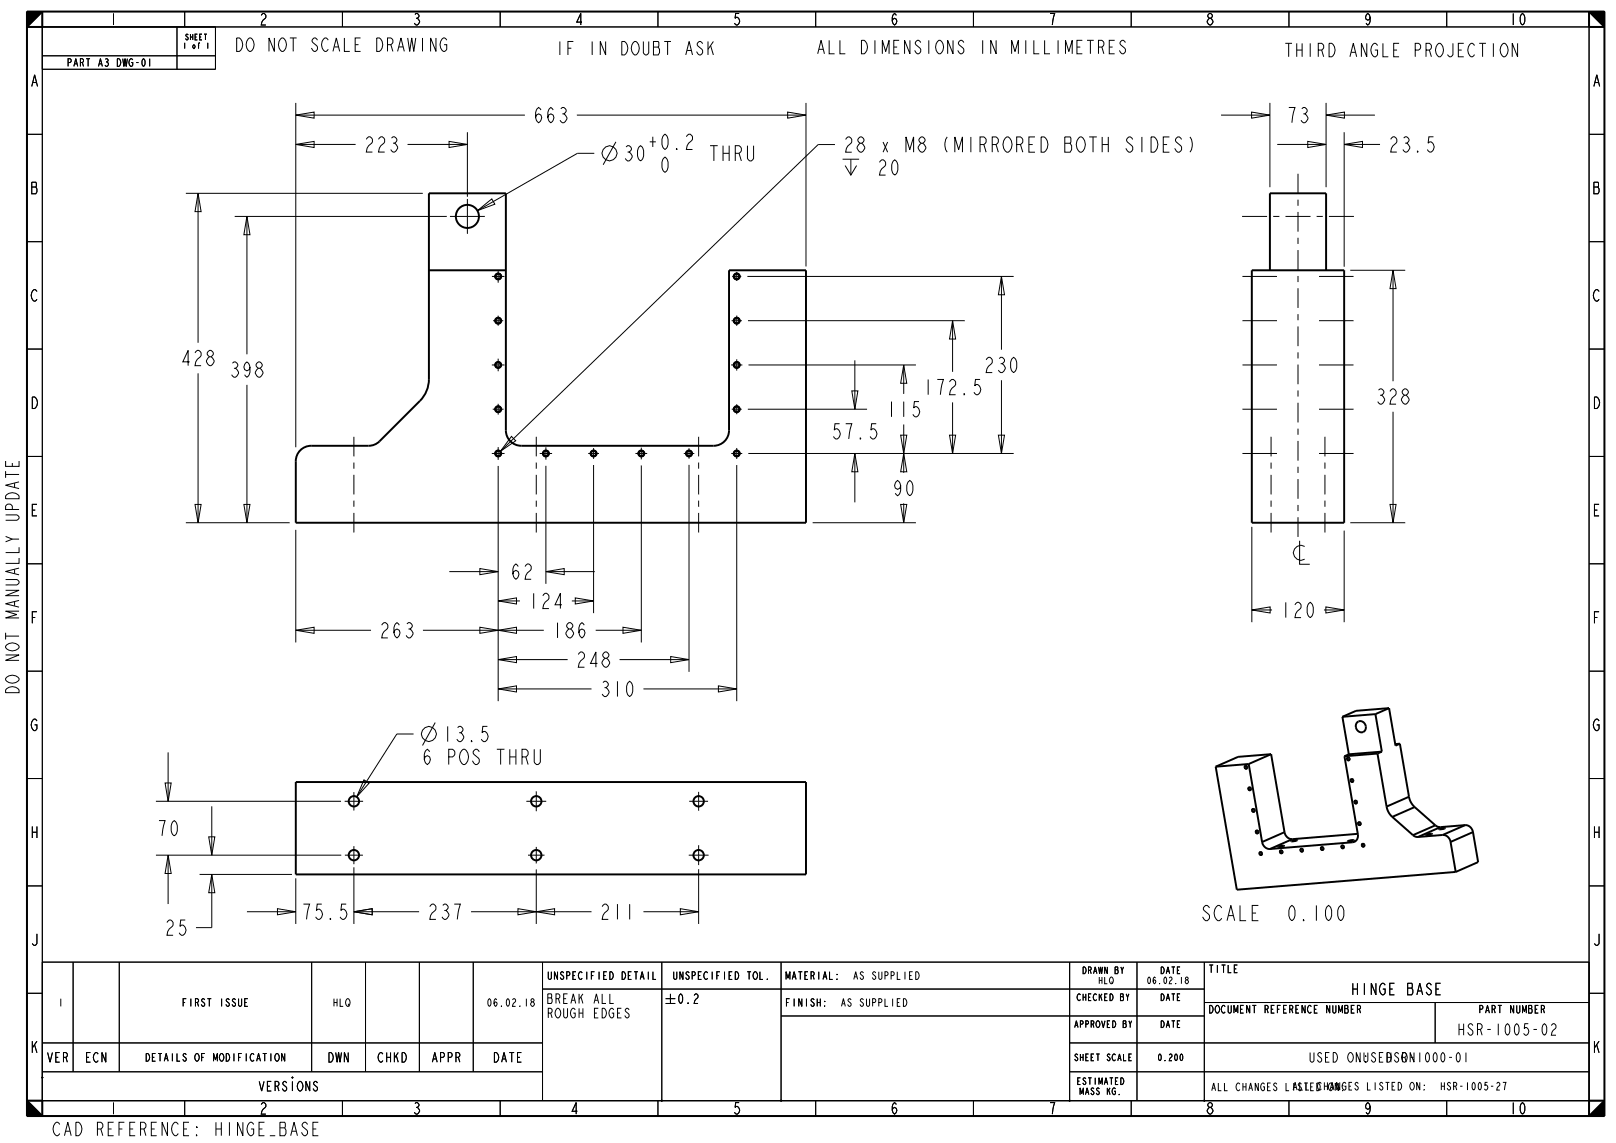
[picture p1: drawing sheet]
<svg xmlns="http://www.w3.org/2000/svg" width="420mm" height="297mm" viewBox="0 0 420 297" stroke-linecap="round" stroke-linejoin="round" font-family="sans-serif">
<path d="M7 3h4l-4 4zM413 3h4v4zM7 286l4 4h-4zM413 290l4-4v4z" fill="#000"/>
<g fill="none" stroke="#000" stroke-width=".26">
<path d="M7 3h4l-4 4zM7 7h410v279h-410zM11 3h402v287h-402zM11 14.5h45M46 7v11M48 3v4M56 7v11h-45M89 3v4M130 3v4M171 3v4M212 3v4M253 3v4"/>
<path d="M294 3v4M335 3v4M376 3v4M413 3h4v4zM7 34.9h4M76.9 29.9l4.7-.8v1.6zM76.9 37.5l4.7-.8v1.6zM76.9 26.7v89.5M76.9 37.5h15.5M76.9 29.9h59.5M105.9 37.5h15.6M116.7 36.7l4.8 .8-4.8 .8z"/>
<path d="M121.5 34.4v16.7M149.9 29.9h59.6M154.4 39.8h-4.3l-26 14.9M160.1 36.9l-3.3 5.9M204.7 29.1l4.8 .8-4.8 .8zM209.5 26.7v42.5M217 37.6h-4.4l-82.5 79.7M309.3 35.6a3.5 3.5 0 0 1 0 3.9M317.4 29.9h12.7M325.3 29.1l4.8 .8-4.8 .8zM330.1 26.7v21.9M332 37.5h12.7"/>
<path d="M339.9 36.7l4.8 .8-4.8 .8zM344.7 29.9l4.7-.8v1.6zM344.7 29.9h12.7M344.7 26.7v21.9M349.4 37.5l4.7-.8v1.6zM349.4 37.5h9.3M349.4 34.4v34.9M413 34.9h4M48.3 50.2h61.6M51.5 50.2l.8 4.8h-1.6zM51.5 50.2v38.9M61 56.2h55.1"/>
<path d="M64.2 56.2l.8 4.8h-1.6zM64.2 56.2v35.9M124.1 54.7l3.7-3 .8 1.4zM219.7 43l1.4 2.5 1.5-2.5M221.1 41.4v4.1M7 62.8h4M190.3 71.8h2.4M191.5 70.7v2.3M194.2 71.8h69.3M260.3 71.8l.8 4.8h-1.6zM260.3 71.8v19.1M350.9 70.2h14.3"/>
<path d="M362.1 70.2l.7 4.8h-1.5zM362.1 70.2v28.9M413 62.8h4M7 90.7h4M51.5 97v38.8M190 94.8h2.9M190.1 83.3h2.7M191.5 82v2.7M191.5 93.4v2.9M194.4 83.3h56.4M194.5 94.8h43.6M222.2 93.6v12.7"/>
<path d="M234.9 94.8l.8 4.8h-1.6zM234.9 94.8v7.6M247.6 83.3l.8 4.8h-1.6zM247.6 83.3v13.3M260.3 98.8v19M413 90.7h4M7 118.6h4M64.2 100v35.8M132.9 113.4l1.1 1.1-3.9 2.8zM190 117.8h2.9M190.2 106.3h2.6M191.5 105v2.6"/>
<path d="M191.5 116.4v2.9M194.4 106.3h31M194.5 117.8h69M221.4 101.6h1.6l-.8 4.7zM222.2 117.8l.8 4.8h-1.6zM222.2 117.8v12.7M234.1 113.1h1.6l-.8 4.7zM234.9 117.8l.8 4.8h-1.6zM234.9 110.3v12.6M246.8 113.1h1.6l-.8 4.7zM247.6 104.6v13.2M259.5 113.1h1.6l-.8 4.7z"/>
<path d="M362.1 107v28.8M413 118.6h4M48.3 135.8h27M50.7 131.1h1.6l-.8 4.7zM63.4 131.1h1.6l-.8 4.7zM76.9 137.7v29.2M129.5 121.1v61.1M141.9 121v30.7M154.3 120.8v38.5M166.7 120.9v46M179.1 120.8v53.8M191.5 120.8v61.4"/>
<path d="M211.2 135.8h26.9M234.1 131.1h1.6l-.8 4.7zM234.9 130.8v5M325.4 136.9v24.8M349.4 137.9v23.8M350.9 135.8h14.3M361.3 131.1h1.5l-.7 4.7zM7 146.5h4M116.8 148.5h12.7M124.7 147.7l4.8 .8-4.8 .8zM129.5 156.2l4.7-.8v1.5zM129.5 156.2h5.6"/>
<path d="M141.9 148.5l4.7-.8v1.6zM141.9 148.5h12.7M148.6 156.2h5.7M149.5 155.4l4.8 .8-4.8 .7zM325.4 158.5l4.7-.8v1.6zM325.4 158.5h5.2M337.8 140.5v6.1h2.6M339.1 142a1.95 1.95 0 0 0-3 1.6 1.95 1.95 0 0 0 3 1.7M344.1 158.5h5.3M344.6 157.7l4.8 .8-4.8 .8zM413 146.5h4M7 174.4h4"/>
<path d="M76.9 163.8l4.7-.8v1.6zM76.9 163.8h19.5M109.9 163.8h31.4M124.7 163l4.8 .8-4.8 .8zM129.5 163.8l4.7-.8v1.6zM129.5 171.4l4.7-.8v1.6zM129.5 179l4.7-.8v1.6zM129.5 179h24.2M129.5 171.4h18M154.8 163.8h11.9M161 171.4h18.1M161.9 163l4.8 .8-4.8 .8z"/>
<path d="M167.2 179h24.3M174.3 170.6l4.8 .8-4.8 .8zM186.7 178.2l4.8 .8-4.8 .8zM413 174.4h4M43.7 195.5v12.7M107.5 190.7h-4.4l-10.4 16.4M113.1 187.7l-3.3 6M323.5 199.3v.1M323.5 199.4h.1M323.5 199.3h.1M323.5 199.2v.1M323.6 199l-.1 .2"/>
<path d="M323.7 199h-.1M323.8 199.7l.1 .1M323.9 199h-.2M323.9 199.8h.1M324.2 199.3v.1M324.2 199.4h.1M324.2 199.4l-.3 .4M350.1 197.2h.1M350.1 197.1v.1M350.3 196.8l-.2 .3M350.3 196.8h.1M350.3 196.8h.2"/>
<path d="M350.4 197.6h.1M350.6 197.6h-.2M350.6 197.6h.1M350.8 197.3l-.2 .3M350.8 197.2v.1M350.8 197.3h.1M7 202.3h4M40.5 208.2h48.1M42.9 203.4h1.6l-.8 4.8zM54.2 217.4h1.6l-.8 4.8zM55 209.5v12.7M94.6 202.6l1.3 .9-3.2 3.6z"/>
<path d="M324.4 205h.1M324.6 204.6l-.2 .4M324.6 204.6h.1M324.7 205.3l.1 .1M324.8 204.6h-.2M324.8 204.6h.1M324.9 205.4h-.1M324.9 205.4h.1M325 205.3h-.1M325.1 204.9v.1M325.1 205h.1M325.1 205l-.1 .3"/>
<path d="M325.4 210.6h.1M325.5 210.3l-.1 .3M325.5 210.2v.1M325.6 210.2h-.1M325.6 210.2h.1M325.6 210.2h.2M326.1 210.6l-.1 .3-.3 .1M326.4 216.1v.1M326.4 216.1h.1M326.8 215.8l-.4 .3M327 216.2h.1M327 216.3l-.4 .3"/>
<path d="M327.1 216.2l-.1 .1M349 219.7l-.3 .1-.1 .3M351 202.8h.1M351 202.7v.1M351 202.7h.1M351.1 202.6l-.1 .1M351.1 202.6h.1M351.3 203.2h.1M351.4 202.4l-.3 .2M351.5 203.2h-.1M351.6 203.1l-.1 .1M351.6 203.1h.1"/>
<path d="M351.7 202.8h.1M351.7 202.8v.1M351.7 202.9l-.1 .2M352 208.3v.1M352 208.4h.1M352 208.3h.1M352.2 208l-.2 .3M352.2 208h.1M352.3 208h-.1M352.3 208h.1M352.4 208h.1M352.6 208.7l-.3 .1"/>
<path d="M352.6 208.7h.1M352.7 208.4h.1M352.7 208.4l-.1 .3M353 214v.1M353 213.8v.2M353 213.7v.1M353.2 213.6l-.2 .1M353.2 213.6h.1M353.2 214.4h.2M353.3 213.6h.1M353.3 213.6l.1 .1M353.5 214.4h-.1"/>
<path d="M353.5 214.4h.1M353.6 214.3l-.1 .1M353.6 214.3h.1M353.6 214h.1M353.7 214.1l-.1 .2M353.7 214v.1M353.7 214.1h.1M353.9 219.7h.1M354 219.4l-.1 .3M354 219.3v.1M354 219.3h.1M354.1 219.3h-.1"/>
<path d="M354.2 220h.2M354.3 219.3h-.2M354.4 220h.1M354.5 220h-.1M354.5 219.9v.1M354.5 219.9h.1M354.6 219.6l-.1 .3M413 202.3h4M7 230.2h4M40.5 222.2h48.2M43.7 222.2l.8 4.8h-1.6zM43.7 222.2v12.7"/>
<path d="M51.9 227.2h24M55 227.2l.8 4.8h-1.6zM55 227.2v13.8h-4.1M64.2 236.9h12.7M72.1 236.1l4.8 .8-4.8 .8zM76.9 228.2v11.9M92 236.9l4.7-.8v1.6zM92 225.4v14.7M92 236.9h16.9M122.4 236.9h31.3M134.6 236.1l4.8 .8-4.8 .8zM139.4 236.9l4.7-.8v1.6z"/>
<path d="M139.4 225.9v14.2M167.2 236.9h14.4M176.8 236.1l4.8 .8-4.8 .8zM181.6 225.9v14.2M327.3 221.7v.1M327.3 221.8h.1M327.5 221.4l-.2 .3M327.5 221.4h.1M327.6 222.2h.2M327.7 221.4h-.2M327.8 222.1v.1M328 221.9l-.2 .2"/>
<path d="M328 221.8h.1M328 221.9h.1M328 221.8v.1M332.8 221l-.2 .4M332.8 221h.1M333 221h-.2M333.3 221.3l-.1 .4h-.3M338.4 220.6h-.3l-.1 .4M338.5 221.3h-.3M338.6 221.2l-.1 .1M338.6 220.9h.1M338.7 220.9l-.1 .3"/>
<path d="M343.3 220.3v.2M343.3 220.2v.1M343.7 220.1l-.4 .1M344 220.5h.1M344 220.5l-.1 .3-.3 .1M349.1 220.4h-.2M349.1 220.4h.1M349.2 220.3l-.1 .1M349.2 220.3h.1M349.3 220v.1M349.3 220.1l-.1 .2M349.3 220.1h.1"/>
<path d="M413 230.2h4M7 258.1h4M11 250h402M19 250v28.5M31 250v28.5M81 250v28.5M95 250v28.5M109 250v28.5M123 250v28.5M141 257h172M141 250v36M172 250v36"/>
<path d="M173 259.5h2.5M174.3 258.2v2.5M176.7 258.5l.2-.3a1.69 1.69 0 0 1 0 2.5 1.77 1.77 0 0 1-.2-2.2zM180.4 258.7l.4-.5h.2l.4 .5a.97 .97 0 0 1-.6 1l-.4 1h1M203 250v36M278 250v36M295.5 250v36M313 250v36M413 258.1h4M11 271h130M11 278.5h130M173 260.7h2.5"/>
<path d="M178.8 260.5l.1 .2zM203 264h110M278 271h135M278 278.5h135M313 260.5h100M373 260.5v10.5M7 286l4 4h-4zM48 286v4M89 286v4M130 286v4M171 286v4M212 286v4"/>
<path d="M253 286v4M294 286v4M335 286v4M376 286v4M413 290l4-4v4z"/>
<circle cx="158.4" cy="39.8" r="1.95"/>
<circle cx="111.4" cy="190.7" r="1.95"/>
</g>
<g fill="none" stroke="#000" stroke-width=".51">
<path d="M7 7l4-4v4zM7 3h410v287h-410zM413 3l4 4h-4zM111.5 50.2h20v61.6a4 4 0 0 0 4 4h50a4 4 0 0 0 4-4v-41.6h20v65.6h-132.6v-16a4 4 0 0 1 4-4h14.9l1.6-.3 1.2-.8 10.5-10.5a8 8 0 0 0 2.4-5.7zM111.5 70.2h20M325.4 70.2h24v65.6h-24zM330.1 70.2v-20h14.6v20M316 199.2l5.4 32 56.9-4.6M323.7 199a.37 .37 0 0 0-.2 .5 .37 .37 0 0 0 .6 .1M323.7 199l.4 .2M323.8 199l-.2 .2v.3l.2 .2 .3-.1M323.8 199l.3 .2"/>
<path d="M324.1 199.2v.1M324.1 199.5v.1M324.1 199.3v.2M324.1 199.3h.1M324.5 198.5l3.5 20.3M324.5 198.5l-8.5 .7M330.4 196l-8.6 .7-5.8 2.5M330.4 196l-5.9 2.5M330.4 196l3.4 20.2M348.9 186.3l1.7 9.7M349.4 196.5l3.5 20.3-.1 1.2a1.5 1.5 0 0 1-1.3 .9M350.3 196.9v.5l.2 .1 .2-.2"/>
<path d="M350.3 196.9h.1M350.3 196.9l.4 .2M350.6 196l-1.2 .5M350.7 197.1v.1M350.7 197v.2M350.7 197l-.3-.2a.36 .36 0 0 0-.3 .6 .36 .36 0 0 0 .7-.1M350.7 197.2v.1M350.7 197.2h.1M352.7 187.7a1.42 1.42 0 0 1 2.2 .7 1.42 1.42 0 0 1-1.2 1.9 1.62 1.62 0 0 1-1-2.6zM357.5 185.6l1.6 9.7M357.5 185.6l-8.6 .7M358 195.8l-8.6 .7"/>
<path d="M358 195.8l2.4 13.8M359.1 195.3l-1.1 .5M359.1 195.3l-8.5 .7M361 184l-8.6 .7-3.5 1.6M361 184l-3.5 1.6M361 184l1.7 9.8 1.1-.5M363.8 193.3h-1.2M363.8 193.3l2.4 13.7M76.9 203.2h132.6v24h-132.6zM325.1 204.8v.1M325.1 204.8l-.4-.2a.38 .38 0 0 0-.3 .4 .38 .38 0 0 0 .3 .3 .38 .38 0 0 0 .4-.3v-.1M325.1 204.9h.1"/>
<path d="M325.5 210.3h.4l.2 .5a.37 .37 0 0 1-.6 .1 .37 .37 0 0 1 0-.6zM326.6 215.9l-.1 .5 .3 .1 .2-.2M326.6 215.9h.1M326.6 215.9l.4 .1M327 216v.1M327 216l-.3-.2a.36 .36 0 0 0-.3 .6 .36 .36 0 0 0 .6-.1M327 216.1v.2M327 216.1v.1M328 218.8a2.07 2.07 0 0 0 2.1 1.8M333.6 219.9l-1.3 .2M333.6 219.9h.1M333.8 216.2a2.07 2.07 0 0 0 2.1 1.8"/>
<path d="M333.8 216.2l-5.8 2.6M335.6 218.6l1.5-.3zM335.9 218l-5.8 2.6M337 218.4l-1.3 .2M337 218.4h.1M349.2 219.9l.1 .1M349.2 219.9l-.3-.2a.38 .38 0 0 0-.4 .3 .38 .38 0 0 0 .4 .4 .38 .38 0 0 0 .4-.3v-.1M350.4 218.6h.1M351.3 202.4a.37 .37 0 0 0-.2 .6 .37 .37 0 0 0 .6 .1M351.3 202.4l.4 .2M351.3 202.5l-.2 .1 .1 .4 .2 .1 .2-.1M351.3 202.5l.4 .2"/>
<path d="M351.5 218.9l-21.4 1.7M351.7 202.7v.1M351.7 202.6v.2M351.7 202.9l-.1 .1M351.7 202.8v.1M351.7 218.4l-1.2 .2M351.7 202.8h.1M351.7 202.9v.2M351.7 218.4h.1M351.7 218.4l-.4-.1-1 .3h.2M352.2 208.1l-.1 .3 .1 .3h.4l.1-.3M352.2 208.1h.1"/>
<path d="M352.3 208a.39 .39 0 0 0-.4 .4 .39 .39 0 0 0 .4 .4 .39 .39 0 0 0 .4-.3v-.1M352.3 208l.3 .2M352.3 208.1h-.1M352.3 208.1l.3 .2M352.3 218.5l-.8 .4M352.6 208.3l.1 .1M352.6 208.2l.1 .2M352.7 208.4h.1M352.9 216.7l-17 1.3M353 213.7h.5l.1 .5a.37 .37 0 0 1-.5 .1 .37 .37 0 0 1-.1-.6zM354.5 219.5l-.3-.2-.2 .3 .3 .3 .3-.2M354.5 219.5l.1 .1"/>
<path d="M354.6 219.5v.1M354.6 219.5l-.4-.3a.36 .36 0 0 0-.2 .6 .36 .36 0 0 0 .6-.1M354.6 219.6v.1M354.6 219.6h.1M360.4 209.6l.5 1.5 1 1.2M361.9 212.3l5.3 4.7M366.2 207l.5 1.5 1 1.2M366.2 207l-5.8 2.6M367.2 217l.7 .4 .6 .1M367.7 209.7l-5.8 2.6M367.7 209.7l5.4 4.8M372 216.8l-1.2 .2"/>
<path d="M372.1 216.8l-1.3 .2M372.1 216.8h.1M372.1 216.8l-.5-.1-1 .2 .2 .1M373.1 214.5l.6 .3 .7 .1M373.1 214.5l-5.9 2.5M374 215.4l1.6-.2zM374.4 214.9l-5.9 2.6M375 217a2.07 2.07 0 0 1 2 1.8M375 217l-6.5 .5M375.4 215.3l-1.2 .2M375.5 215.3h.1M377 218.8l1.3 7.8"/>
<path d="M380.8 214.4a2.07 2.07 0 0 1 2 1.8M380.8 214.4l-6.4 .5M380.8 214.4l-5.8 2.6M382.8 216.2l-5.8 2.6M382.8 216.2l1.4 7.8-5.9 2.6M327.6 221.4a.37 .37 0 0 0-.2 .5 .37 .37 0 0 0 .5 .1M327.6 221.4l.3 .2M327.6 221.4l-.2 .2v.3l.3 .2 .2-.1M327.9 221.6l.1 .2M327.9 221.6l.1 .1M328 221.8l-.1 .2M328 221.7v.1"/>
<path d="M332.2 220l1.5-.2zM332.9 221l-.2 .3 .2 .3h.3l.1-.3M332.9 221h.1M332.9 221a.39 .39 0 0 0-.3 .4 .39 .39 0 0 0 .3 .3 .39 .39 0 0 0 .4-.3v-.1M332.9 221l.4 .2M333 221h-.1M333 221l.3 .2M333.3 221.2v.1M333.3 221.3h.1M338.2 220.6l-.1 .6h.3l.2-.2M338.2 220.6h.1M338.2 220.6l.4 .3"/>
<path d="M338.6 220.9v.1M338.6 220.9l-.3-.4a.36 .36 0 0 0-.3 .6 .36 .36 0 0 0 .6-.1M338.6 220.9h.1M343.5 220.2l-.1 .5h.5M343.5 220.2h.1M343.6 220.1a.37 .37 0 0 0-.3 .5 .37 .37 0 0 0 .6 .1M343.6 220.1l.3 .2M343.6 220.1l-.1 .1M343.9 220.3v.4M343.9 220.3l.1 .2M344 220.5h.1M344 220.5l-.1 .2"/>
<path d="M349.3 220h.1M10.8 279.8l.4 .4M11.2 279.8l-.4 .4M75.8 279.8l.4 .4M76.2 279.8l-.4 .4M7 286h4v4zM171.8 285.8l.4 .4M172.2 285.8l-.4 .4M202.8 285.8l.4 .4M203.2 285.8l-.4 .4M277.8 285.8l.4 .4M278.2 285.8l-.4 .4"/>
<path d="M413 286h4l-4 4z"/>
<circle cx="121.5" cy="56.2" r="3"/>
<circle cx="129.5" cy="71.8" r=".78"/>
<circle cx="129.5" cy="71.8" r=".68"/>
<circle cx="191.5" cy="71.8" r=".78"/>
<circle cx="191.5" cy="71.8" r=".68"/>
<circle cx="129.5" cy="94.8" r=".78"/>
<circle cx="129.5" cy="83.3" r=".78"/>
<circle cx="129.5" cy="94.8" r=".68"/>
<circle cx="129.5" cy="83.3" r=".68"/>
<circle cx="191.5" cy="94.8" r=".78"/>
<circle cx="191.5" cy="83.3" r=".78"/>
<circle cx="191.5" cy="94.8" r=".68"/>
<circle cx="191.5" cy="83.3" r=".68"/>
<circle cx="129.5" cy="106.3" r=".78"/>
<circle cx="129.5" cy="117.8" r=".78"/>
<circle cx="129.5" cy="117.8" r=".68"/>
<circle cx="129.5" cy="106.3" r=".68"/>
<circle cx="141.9" cy="117.8" r=".78"/>
<circle cx="141.9" cy="117.8" r=".68"/>
<circle cx="154.3" cy="117.8" r=".78"/>
<circle cx="154.3" cy="117.8" r=".68"/>
<circle cx="166.7" cy="117.8" r=".78"/>
<circle cx="166.7" cy="117.8" r=".68"/>
<circle cx="179.1" cy="117.8" r=".78"/>
<circle cx="179.1" cy="117.8" r=".68"/>
<circle cx="191.5" cy="106.3" r=".78"/>
<circle cx="191.5" cy="117.8" r=".78"/>
<circle cx="191.5" cy="117.8" r=".68"/>
<circle cx="191.5" cy="106.3" r=".68"/>
<circle cx="324.8" cy="205" r=".31"/>
<circle cx="325.7" cy="210.6" r=".32"/>
<circle cx="353.3" cy="214" r=".31"/>
<circle cx="349" cy="220.1" r=".31"/>
</g>
<g fill="none" stroke="#000" stroke-width=".26" stroke-dasharray="1.3 .8" stroke-linecap="butt">
<path d="M130.3 71.8a.8 .8 0 0 0-1.1-.7 .8 .8 0 0 0-.3 1.3 .8 .8 0 0 0 1.3-.3l.1-.3M192.3 71.8a.8 .8 0 0 0-1.1-.7 .8 .8 0 0 0-.3 1.3 .8 .8 0 0 0 1.3-.3l.1-.3M130.3 94.8a.8 .8 0 0 0-1.1-.7 .8 .8 0 0 0-.3 1.3 .8 .8 0 0 0 1.3-.3l.1-.3M130.3 83.3a.8 .8 0 0 0-1.1-.7 .8 .8 0 0 0-.3 1.3 .8 .8 0 0 0 1.3-.3l.1-.3M192.3 94.8a.8 .8 0 0 0-1.1-.7 .8 .8 0 0 0-.3 1.3 .8 .8 0 0 0 1.3-.3l.1-.3M192.3 83.3a.8 .8 0 0 0-1.1-.7 .8 .8 0 0 0-.3 1.3 .8 .8 0 0 0 1.3-.3l.1-.3M130.3 117.8a.8 .8 0 0 0-1.1-.7 .8 .8 0 0 0-.3 1.3 .8 .8 0 0 0 1.3-.3l.1-.3M130.3 106.3a.8 .8 0 0 0-1.1-.7 .8 .8 0 0 0-.3 1.3 .8 .8 0 0 0 1.3-.3l.1-.3M142.7 117.8a.8 .8 0 0 0-1.1-.7 .8 .8 0 0 0-.3 1.3 .8 .8 0 0 0 1.3-.3l.1-.3M155.1 117.8a.8 .8 0 0 0-1.1-.7 .8 .8 0 0 0-.3 1.3 .8 .8 0 0 0 1.3-.3l.1-.3M167.5 117.8a.8 .8 0 0 0-1.1-.7 .8 .8 0 0 0-.3 1.3 .8 .8 0 0 0 1.3-.3l.1-.3M179.9 117.8a.8 .8 0 0 0-1.1-.7 .8 .8 0 0 0-.3 1.3 .8 .8 0 0 0 1.3-.3l.1-.3"/>
<path d="M192.3 117.8a.8 .8 0 0 0-1.1-.7 .8 .8 0 0 0-.3 1.3 .8 .8 0 0 0 1.3-.3l.1-.3M192.3 106.3a.8 .8 0 0 0-1.1-.7 .8 .8 0 0 0-.3 1.3 .8 .8 0 0 0 1.3-.3l.1-.3"/>
</g>
<!-- layer: 02___PRT_ALL_AXES -->
<g fill="none" stroke="#000" stroke-width=".26">
<path d="M116.9 56.2h9.1M121.5 51.7v9.1M322.8 56.2h6.5M330.9 56.2h1.6M334.1 56.2h6.5M337.4 45.1v5.2M337.4 51.9v1.6M337.4 55.1v5.1M342.2 56.2h1.6M345.4 56.2h6.5M127.9 71.8h3.2M129.5 70.2v3.3"/>
<path d="M322.9 71.8h9M337.4 61.8v1.6M337.4 65v5.1M337.4 71.7v1.6M337.4 74.9v5.1M342.8 71.8h9M127.8 94.8h3.3M128.2 83.3h2.6M129.5 82v2.6M129.5 93.2v3.3M322.9 94.8h9M322.9 83.3h9"/>
<path d="M337.4 81.6v1.6M337.4 84.8v5.1M337.4 91.5v1.6M337.4 94.7v5.2M342.8 94.8h9M342.8 83.3h9M92 113.5v5.1M127.8 117.8h3.3M128.1 106.3h2.8M129.5 104.9v2.8M129.5 116.2v3.3M139.4 113.5v5.1"/>
<path d="M140.3 117.8h3.2M141.9 116.2v3.2M152.9 117.8h2.8M154.3 116.4v2.8M165.2 117.8h3M166.7 116.3v3.1M177.7 117.8h2.7M179.1 116.5v2.7M181.6 113.5v5.1M322.9 117.8h9M322.9 106.3h9M330.4 113.5v5.1"/>
<path d="M337.4 101.5v1.6M337.4 104.6v5.2M337.4 111.4v1.6M337.4 114.6v5.1M342.8 117.8h9M342.8 106.3h9M344.4 113.5v5.1M92 120.2v1.6M92 123.4v5.1M92 130.1v1.6M92 133.3v5.1M139.4 120.2v1.6"/>
<path d="M139.4 123.4v5.1M139.4 130.1v1.6M139.4 133.3v5.1M181.6 120.2v1.6M181.6 123.4v5.1M181.6 130.1v1.6M181.6 133.3v5.1M330.4 120.2v1.6M330.4 123.4v5.1M330.4 130.1v1.6M330.4 133.3v5.1M337.4 121.3v1.6"/>
<path d="M337.4 124.5v5.1M337.4 131.2v1.6M337.4 134.4v5.1M344.4 120.2v1.6M344.4 123.4v5.1M344.4 130.1v1.6M344.4 133.3v5.1M89.6 208.2h4.8M92 205.8v4.8M92 219.9v4.7M136.8 208.2h5.2M139.4 205.6v5.2"/>
<path d="M179.1 208.2h4.9M181.6 205.8v4.9M181.6 219.6v5.2M89.6 222.2h4.7M137.2 222.2h4.3M139.4 220.1v4.3M179 222.2h5.2"/>
</g>
<g fill="none" stroke="#000" stroke-width=".51">
<circle cx="92" cy="208.2" r="1.35"/>
<circle cx="139.4" cy="208.2" r="1.35"/>
<circle cx="181.6" cy="208.2" r="1.35"/>
<circle cx="92" cy="222.2" r="1.35"/>
<circle cx="139.4" cy="222.2" r="1.35"/>
<circle cx="181.6" cy="222.2" r="1.35"/>
</g>
<g font-size="5.2">
<text x="138.4" y="31.9">663</text>
<text x="334.2" y="31.9">73</text>
<text x="94.4" y="39.5">223</text>
<text x="161.7" y="41.8">30</text>
<text x="168.1" y="38.8">+0.2</text>
<text x="183.9" y="41.8">THRU</text>
<text x="219" y="39.5">28 x M8 (MIRRORED BOTH SIDES)</text>
<text x="360.7" y="39.5">23.5</text>
<text x="171.2" y="44.8">0</text>
<text x="227.8" y="45.5">20</text>
<text x="46.7" y="95">428</text>
<text x="59.4" y="98">398</text>
<text x="255.5" y="96.8">230</text>
<text x="239.6" y="102.6">172.5</text>
<text x="357.3" y="105">328</text>
<text x="230.1" y="108.3">115</text>
<text x="215.8" y="114.1">57.5</text>
<text x="231.7" y="128.8">90</text>
<text x="132.5" y="150.5">62</text>
<text x="137.1" y="158.1">124</text>
<text x="332.6" y="160.5">120</text>
<text x="98.4" y="165.8">263</text>
<text x="143.3" y="165.8">186</text>
<text x="149.5" y="173.4">248</text>
<text x="155.7" y="181">310</text>
<text x="114.8" y="192.7">13.5</text>
<text x="109.5" y="198.7">6 POS THRU</text>
<text x="40.5" y="217.2">70</text>
<text x="78.1" y="238.9">75.5</text>
<text x="110.9" y="238.9">237</text>
<text x="155.7" y="238.9">211</text>
<text x="312.5" y="239.2">SCALE</text>
<text x="334.6" y="239.2">0.100</text>
<text x="42.6" y="243">25</text>
</g>
<g font-size="4.6">
<text x="61.5" y="13.4">DO NOT SCALE DRAWING</text>
<text x="144.6" y="14.3">IF IN DOUBT ASK</text>
<text x="213" y="14">ALL DIMENSIONS IN MILLIMETRES</text>
<text x="334.3" y="14.8">THIRD ANGLE PROJECTION</text>
<text x="5" y="179.9" transform="rotate(-90 5 179.9)">DO NOT MANUALLY UPDATE</text>
<text x="14" y="295.1">CAD REFERENCE:</text>
<text x="55.8" y="295.1">HINGE_BASE</text>
</g>
<g font-size="3.9">
<text x="28.3" y="6.5">1</text>
<text x="67.3" y="6.5">2</text>
<text x="107.2" y="6.5">3</text>
<text x="149.3" y="6.5">4</text>
<text x="190.3" y="6.5">5</text>
<text x="231.3" y="6.5">6</text>
<text x="272.3" y="6.5">7</text>
<text x="313.3" y="6.5">8</text>
<text x="354.3" y="6.5">9</text>
<text x="392.2" y="6.5">10</text>
<text x="7.8" y="22.5">A</text>
<text x="413.8" y="22.5">A</text>
<text x="7.8" y="50.4">B</text>
<text x="413.8" y="50.4">B</text>
<text x="7.8" y="78.3">C</text>
<text x="413.8" y="78.3">C</text>
<text x="7.8" y="106.2">D</text>
<text x="413.8" y="106.2">D</text>
<text x="7.8" y="134.1">E</text>
<text x="413.8" y="134.1">E</text>
<text x="7.8" y="162">F</text>
<text x="413.8" y="162">F</text>
<text x="7.8" y="189.9">G</text>
<text x="413.8" y="189.9">G</text>
<text x="7.8" y="217.8">H</text>
<text x="413.8" y="217.8">H</text>
<text x="7.8" y="245.7">J</text>
<text x="413.8" y="245.7">J</text>
<text x="351.3" y="258.5">HINGE BASE</text>
<text x="379" y="269">HSR-1005-02</text>
<text x="7.8" y="273.6">K</text>
<text x="413.8" y="273.6">K</text>
<text x="28.3" y="289.5">1</text>
<text x="67.3" y="289.5">2</text>
<text x="107.2" y="289.5">3</text>
<text x="148.2" y="289.5">4</text>
<text x="190.3" y="289.5">5</text>
<text x="231.3" y="289.5">6</text>
<text x="272.3" y="289.5">7</text>
<text x="313.3" y="289.5">8</text>
<text x="354.3" y="289.5">9</text>
<text x="392.2" y="289.5">10</text>
</g>
<g font-size="3.3">
<text x="142" y="260.7">BREAK ALL</text>
<text x="142" y="264.5">ROUGH EDGES</text>
<text x="12.1" y="276">VER</text>
<text x="22.1" y="276">ECN</text>
<text x="85.1" y="276">DWN</text>
<text x="98.1" y="276">CHKD</text>
<text x="112.1" y="276">APPR</text>
<text x="128.1" y="276">DATE</text>
<text x="340.6" y="276">USED ON:</text>
<text x="354.2" y="276">USED ON</text>
<text x="360.1" y="276">HSR-1000-01</text>
<text x="67.2" y="283.5">VERSIONS</text>
</g>
<g font-size="2.6">
<text x="17.4" y="17.3">PART A3 DWG-01</text>
<text x="142.5" y="254.5">UNSPECIFIED DETAIL</text>
<text x="175" y="254.5">UNSPECIFIED TOL.</text>
<text x="204" y="254.5">MATERIAL:</text>
<text x="221.2" y="254.5">AS SUPPLIED</text>
<text x="314" y="252.7">TITLE</text>
<text x="15" y="261.5">1</text>
<text x="47.4" y="261.5">FIRST ISSUE</text>
<text x="86.4" y="261.5">HLQ</text>
<text x="126.5" y="261.5">06.02.18</text>
<text x="204" y="261.5">FINISH:</text>
<text x="218" y="261.5">AS SUPPLIED</text>
<text x="314" y="263.2">DOCUMENT REFERENCE NUMBER</text>
<text x="384.4" y="263.2">PART NUMBER</text>
<text x="38.1" y="275.7">DETAILS OF MODIFICATION</text>
<text x="314.6" y="283.4">ALL CHANGES LISTED ON:</text>
<text x="336.5" y="283.2">ALL CHANGES LISTED ON:</text>
<text x="373.9" y="283.2">HSR-1005-27</text>
</g>
<g font-size="2.3">
<text x="281.3" y="253">DRAWN BY</text>
<text x="285.4" y="255.6">HLQ</text>
<text x="298.1" y="255.6">06.02.18</text>
<text x="301.5" y="253">DATE</text>
<text x="279.9" y="260">CHECKED BY</text>
<text x="301.5" y="260">DATE</text>
<text x="279.2" y="267">APPROVED BY</text>
<text x="301.5" y="267">DATE</text>
<text x="279.2" y="275.6">SHEET SCALE</text>
<text x="300.8" y="275.6">0.200</text>
<text x="279.9" y="281.8">ESTIMATED</text>
<text x="280.6" y="284.4">MASS KG.</text>
</g>
<g font-size="2">
<text x="48.1" y="10.4">SHEET</text>
<text x="47.4" y="12.6">1 of 1</text>
</g>
</svg>
